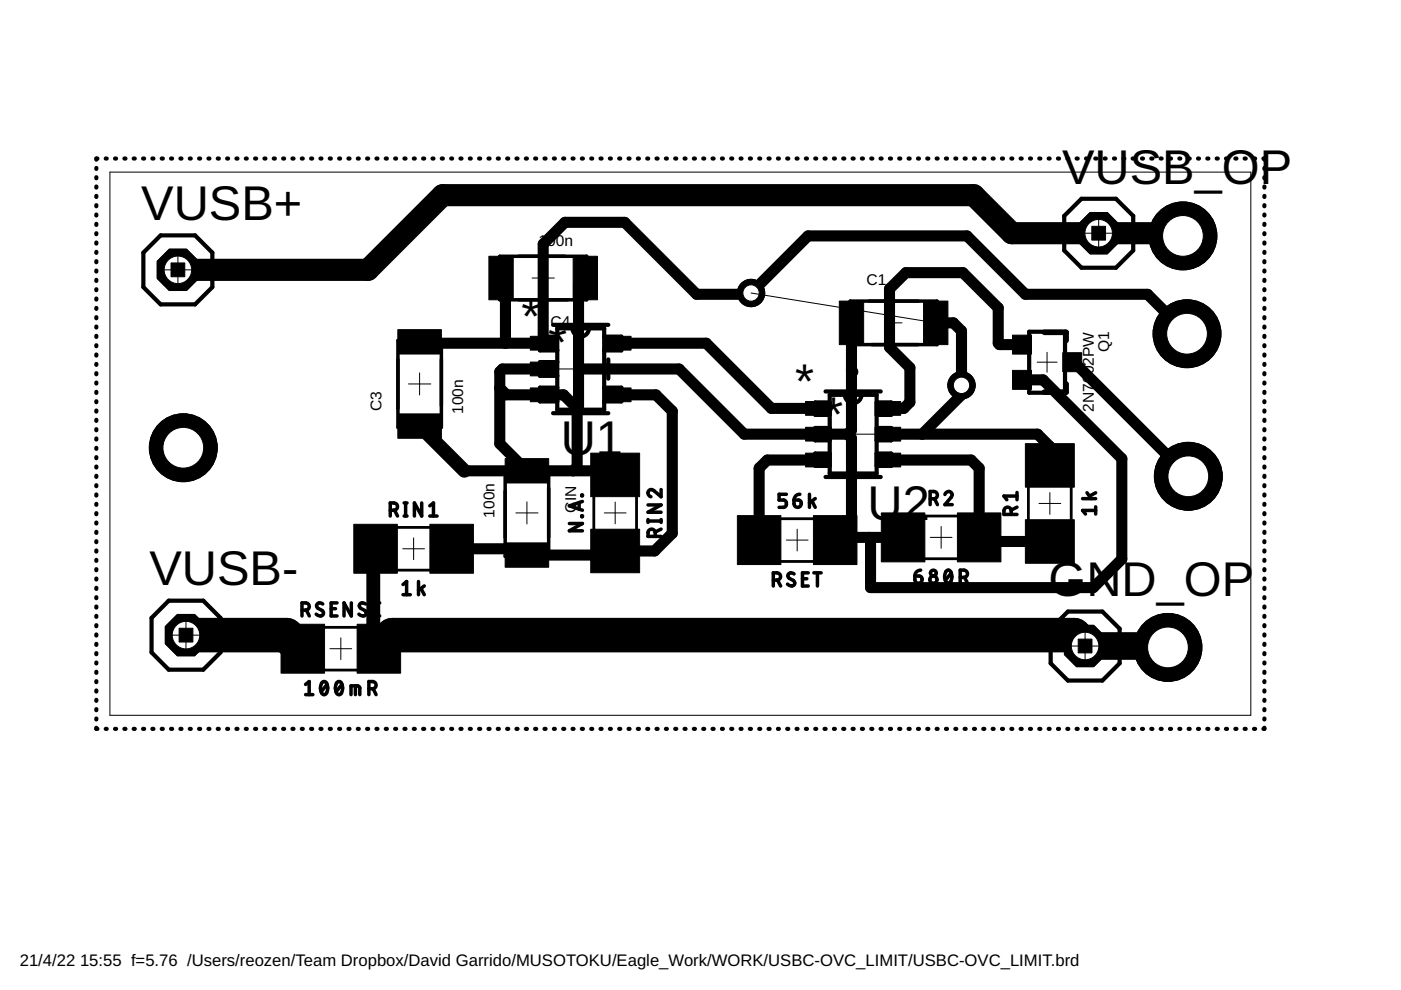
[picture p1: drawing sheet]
<svg xmlns="http://www.w3.org/2000/svg" width="297mm" height="210mm" viewBox="0 0 297 210" stroke-linecap="round" stroke-linejoin="round" font-family="sans-serif">
<circle cx="37.7" cy="57.2" r="4.7" fill="#000" stroke="#000" stroke-width=".21"/>
<circle cx="37.7" cy="57.2" r="2.92" fill="#fff" stroke="#000" stroke-width=".21"/>
<circle cx="39.4" cy="134.7" r="4.7" fill="#000" stroke="#000" stroke-width=".21"/>
<circle cx="39.4" cy="134.7" r="2.92" fill="#fff" stroke="#000" stroke-width=".21"/>
<circle cx="232.9" cy="49.4" r="4.7" fill="#000" stroke="#000" stroke-width=".21"/>
<circle cx="232.9" cy="49.4" r="2.92" fill="#fff" stroke="#000" stroke-width=".21"/>
<circle cx="230.1" cy="137" r="4.7" fill="#000" stroke="#000" stroke-width=".21"/>
<circle cx="230.1" cy="137" r="2.92" fill="#fff" stroke="#000" stroke-width=".21"/>
<circle cx="38.9" cy="94.9" r="7.2" fill="#000" stroke="#000" stroke-width=".21"/>
<circle cx="38.9" cy="94.9" r="4.3" fill="#fff" stroke="#000" stroke-width=".21"/>
<circle cx="251.7" cy="70.8" r="7.2" fill="#000" stroke="#000" stroke-width=".21"/>
<circle cx="251.7" cy="70.8" r="4.3" fill="#fff" stroke="#000" stroke-width=".21"/>
<circle cx="159.2" cy="62.1" r="2.9" fill="#000" stroke="#000" stroke-width=".21"/>
<circle cx="159.2" cy="62.1" r="1.74" fill="#fff" stroke="#000" stroke-width=".21"/>
<circle cx="203.9" cy="81.7" r="2.9" fill="#000" stroke="#000" stroke-width=".21"/>
<circle cx="203.9" cy="81.7" r="1.74" fill="#fff" stroke="#000" stroke-width=".21"/>
<circle cx="251.9" cy="101" r="7.2" fill="#000" stroke="#000" stroke-width=".21"/>
<circle cx="251.9" cy="101" r="4.3" fill="#fff" stroke="#000" stroke-width=".21"/>
<circle cx="247.6" cy="137.3" r="7.2" fill="#000" stroke="#000" stroke-width=".21"/>
<circle cx="247.6" cy="137.3" r="4.3" fill="#fff" stroke="#000" stroke-width=".21"/>
<circle cx="250.8" cy="50" r="7.2" fill="#000" stroke="#000" stroke-width=".21"/>
<circle cx="250.8" cy="50" r="4.3" fill="#fff" stroke="#000" stroke-width=".21"/>
<g fill="#000" stroke="#000" stroke-width=".21">
<path d="M103.7 54.3h5.1v9.3h-5.1zM121.5 54.3h5.2v9.3h-5.2zM84.3 69.9h9.3v5.2h-9.3zM112.4 71.3h5.7v2.9h-5.7zM112.4 76.8h5.7v2.9h-5.7zM128.2 71.3h5.6v2.9h-5.6zM177.9 63.8h5.2v9.3h-5.2zM195.8 63.8h5.2v9.3h-5.2zM214.7 71.1h4v4h-4zM214.7 78.5h4v4h-4zM225.3 74.8h4v4h-4zM84.3 87.8h9.3v5.1h-9.3z"/>
<path d="M107.1 97.2h9.2v5.2h-9.2zM112.4 82.3h5.7v2.9h-5.7zM125.2 96.1h10.4v9.2h-10.4zM128.2 82.3h5.6v2.9h-5.6zM170.8 85.1h5v3h-5zM170.8 90.6h5v2.9h-5zM170.8 96.1h5v2.9h-5zM185.9 96.1h5.1v2.9h-5.1zM185.9 90.6h5.1v2.9h-5.1zM185.9 85.1h5.1v3h-5.1zM217.4 94.1h10.4v9.2h-10.4zM75 111.2h9.2v10.3h-9.2z"/>
<path d="M91.1 111.2h9.3v10.3h-9.3zM107.1 115.1h9.2v5.2h-9.2zM125.2 112.2h10.4v9.2h-10.4zM156.3 109.3h9.3v10.4h-9.3zM172.5 109.3h9.2v10.4h-9.2zM186.9 108.8h9.2v10.3h-9.2zM203 108.8h9.2v10.3h-9.2zM217.4 110.2h10.4v9.2h-10.4zM59.6 132.4h9.2v10.3h-9.2zM75.7 132.4h9.2v10.3h-9.2z"/>
<circle cx="37.7" cy="57.2" r="4.7"/>
</g>
<g fill="none" stroke="#000" stroke-width="2.3">
<path d="M106.2 58.9l1 1v12.9M124.1 58.9l-1.4 1.5v25.9l-.3 .3M115.3 78.2h-8.8l-.5 .6v15.3l5.7 5.7M122.7 78.2h21.3l13.8 13.9h21.9M131 72.8h18.7l13.9 13.8h9.7M180.5 68.5v22.7l-.8 .9M180.5 78.5l.3 .3M198.4 68.5h3.7l1.8 1.7v13.5l-8.4 8.4M216.7 73.1h-4.8l-.3-.3v-7.5l-7.4-7.5h-12.1l-3.5 3.5v12.3l4.3 4.4v7.3l-1.3 1.3h-3.2M227.3 76.8h.5l24.1 24.2M251.9 71l-8.6-8.6h-25.9l-12.4-12.4h-33.7l-12.4 12.4h-11.2l-15.3-15.3h-12.6l-4.6 4.7 .1 21h-26l-.3-.3M106 82.3l1.2 1.2v.2h12.3l2.9 2.9"/>
<path d="M122.4 86.6v12.4l-.9 .8M131 83.7h8.1l3.4 3.5v25.9l-3.7 3.7h-8.4l-.8 .9h-17.9l-1.3-1.3h-14.6M132.4 98.7l-2 2-.8-.9h-31.1M173.3 97.5h-10.6l-1.7 1.8v15.2M179.7 92.1l.8 .8v18.2l-3.4 3.4M188.4 92.1h31.6l2.6 2.6v4M188.4 97.5h17.5l1.7 1.8v14.6l.9 .9h14.1M216.7 80.5h4.4l16.7 16.7v21.4l-6 6h-47.2v-10.4l-.3-.3M177.7 113.9h13.8"/>
</g>
<path d="M39.4 134.7h21.3l2.9 2.8h.6M230.1 137l-2.3-2.3h-144.6l-2.9 2.8" fill="none" stroke="#000" stroke-width="7.3"/>
<path d="M89 90.3l9.5 9.5M79.1 116.4v20l1.2 1.1" fill="none" stroke="#000" stroke-width="2.9"/>
<g fill="none" stroke="#000" stroke-width=".89">
<path d="M20.4 35.6v.2M20.4 37.6v.2M20.4 39.5v.3M20.7 33.6h-.3v.2M22.4 33.6h.2M24.4 33.6h.2M26.4 33.6h.2M28.3 33.6h.3M30.3 33.6h.3M32.3 33.6h.2M34.3 33.6h.2M36.3 33.6h.2"/>
<path d="M38.2 33.6h.3M40.2 33.6h.2M42.2 33.6h.2M44.2 33.6h.2M46.2 33.6h.2M48.2 33.6h.2M50.1 33.6h.3M52.1 33.6h.2M54.1 33.6h.2M56.1 33.6h.2M58 33.6h.3M60 33.6h.2"/>
<path d="M62 33.6h.2M64 33.6h.2M66 33.6h.2M67.9 33.6h.3M69.9 33.6h.2M71.9 33.6h.2M73.9 33.6h.2M75.9 33.6h.2M77.8 33.6h.3M79.8 33.6h.2M81.8 33.6h.2M83.8 33.6h.2"/>
<path d="M85.7 33.6h.3M87.7 33.6h.2M89.7 33.6h.2M91.7 33.6h.2M93.7 33.6h.2M95.7 33.6h.2M97.6 33.6h.3M99.6 33.6h.2M101.6 33.6h.2M103.6 33.6h.2M105.5 33.6h.3M107.5 33.6h.3"/>
<path d="M109.5 33.6h.2M111.5 33.6h.2M113.5 33.6h.2M115.4 33.6h.3M117.4 33.6h.2M119.4 33.6h.2M121.4 33.6h.2M123.4 33.6h.2M125.3 33.6h.3M127.3 33.6h.3M129.3 33.6h.2M131.3 33.6h.2"/>
<path d="M133.3 33.6h.2M135.2 33.6h.3M137.2 33.6h.2M139.2 33.6h.2M141.2 33.6h.2M143.2 33.6h.2M145.1 33.6h.3M147.1 33.6h.2M149.1 33.6h.2M151.1 33.6h.2M153.1 33.6h.2M155 33.6h.3"/>
<path d="M157 33.6h.2M159 33.6h.2M161 33.6h.2M162.9 33.6h.3M164.9 33.6h.2M166.9 33.6h.2M168.9 33.6h.2M170.9 33.6h.2M172.8 33.6h.3M174.8 33.6h.2M176.8 33.6h.2M178.8 33.6h.2"/>
<path d="M180.8 33.6h.2M182.7 33.6h.3M184.7 33.6h.3M186.7 33.6h.2M188.7 33.6h.2M190.6 33.6h.3M192.6 33.6h.3M194.6 33.6h.2M196.6 33.6h.2M198.6 33.6h.2M200.6 33.6h.2M202.5 33.6h.3"/>
<path d="M204.5 33.6h.2M206.5 33.6h.2M208.5 33.6h.2M210.5 33.6h.2M212.4 33.6h.3M214.4 33.6h.2M216.4 33.6h.2M218.4 33.6h.2M220.3 33.6h.3M222.3 33.6h.2M224.3 33.6h.2M226.3 33.6h.2"/>
<path d="M228.3 33.6h.2M230.3 33.6h.2M232.2 33.6h.3M234.2 33.6h.2M236.2 33.6h.2M238.2 33.6h.2M240.1 33.6h.3M242.1 33.6h.2M244.1 33.6h.2M246.1 33.6h.2M248.1 33.6h.2M250 33.6h.3"/>
<path d="M252 33.6h.2M254 33.6h.2M256 33.6h.2M258 33.6h.2M259.9 33.6h.3M261.9 33.6h.2M263.9 33.6h.2M265.9 33.6h.2M267.9 33.6h.2v.2M268.1 35.6v.2M268.1 37.6v.2M268.1 39.5v.3"/>
<path d="M20.4 41.5v.3M20.4 43.5v.2M20.4 45.5v.2M20.4 47.5v.2M20.4 49.4v.3M20.4 51.4v.2M20.4 53.4v.2M20.4 55.4v.2M20.4 57.4v.2M20.4 59.3v.3M268.1 41.5v.3M268.1 43.5v.2"/>
<path d="M268.1 45.5v.2M268.1 47.5v.2M268.1 49.4v.3M268.1 51.4v.2M268.1 53.4v.2M268.1 55.4v.2M268.1 57.4v.2M268.1 59.3v.3M20.4 61.3v.2M20.4 63.3v.2M20.4 65.3v.2M20.4 67.2v.3"/>
<path d="M20.4 69.2v.2M20.4 71.2v.2M20.4 73.2v.2M20.4 75.2v.2M20.4 77.2v.2M20.4 79.1v.3M268.1 61.3v.2M268.1 63.3v.2M268.1 65.3v.2M268.1 67.2v.3M268.1 69.2v.2M268.1 71.2v.2"/>
<path d="M268.1 73.2v.2M268.1 75.2v.2M268.1 77.2v.2M268.1 79.1v.3M20.4 81.1v.2M20.4 83.1v.2M20.4 85.1v.2M20.4 87v.3M20.4 89v.2M20.4 91v.2M20.4 93v.2M20.4 95v.2"/>
<path d="M20.4 96.9v.3M20.4 98.9v.2M268.1 81.1v.2M268.1 83.1v.2M268.1 85.1v.2M268.1 87v.3M268.1 89v.2M268.1 91v.2M268.1 93v.2M268.1 95v.2M268.1 96.9v.3M268.1 98.9v.2"/>
<path d="M20.4 100.9v.2M20.4 102.9v.2M20.4 104.8v.3M20.4 106.8v.2M20.4 108.8v.2M20.4 110.8v.2M20.4 112.8v.2M20.4 114.7v.3M20.4 116.7v.2M20.4 118.7v.2M268.1 100.9v.2M268.1 102.9v.2"/>
<path d="M268.1 104.8v.3M268.1 106.8v.2M268.1 108.8v.2M268.1 110.8v.2M268.1 112.8v.2M268.1 114.7v.3M268.1 116.7v.2M268.1 118.7v.2M20.4 120.7v.2M20.4 122.7v.2M20.4 124.6v.3M20.4 126.6v.2"/>
<path d="M20.4 128.6v.2M20.4 130.6v.2M20.4 132.5v.3M20.4 134.5v.2M20.4 136.5v.2M20.4 138.5v.2M268.1 120.7v.2M268.1 122.7v.2M268.1 124.6v.3M268.1 126.6v.2M268.1 128.6v.2M268.1 130.6v.2"/>
<path d="M268.1 132.5v.3M268.1 134.5v.2M268.1 136.5v.2M268.1 138.5v.2M20.4 140.5v.2M20.4 142.4v.3M20.4 144.4v.2M20.4 146.4v.2M20.4 148.4v.2M20.4 150.3v.3M20.4 152.3v.2M20.4 154.3v.2h.3"/>
<path d="M22.4 154.5h.2M24.4 154.5h.2M26.4 154.5h.2M28.3 154.5h.3M30.3 154.5h.3M32.3 154.5h.2M34.3 154.5h.2M36.3 154.5h.2M38.2 154.5h.3M40.2 154.5h.2M42.2 154.5h.2M44.2 154.5h.2"/>
<path d="M46.2 154.5h.2M48.2 154.5h.2M50.1 154.5h.3M52.1 154.5h.2M54.1 154.5h.2M56.1 154.5h.2M58 154.5h.3M60 154.5h.2M62 154.5h.2M64 154.5h.2M66 154.5h.2M67.9 154.5h.3"/>
<path d="M69.9 154.5h.2M71.9 154.5h.2M73.9 154.5h.2M75.9 154.5h.2M77.8 154.5h.3M79.8 154.5h.2M81.8 154.5h.2M83.8 154.5h.2M85.7 154.5h.3M87.7 154.5h.2M89.7 154.5h.2M91.7 154.5h.2"/>
<path d="M93.7 154.5h.2M95.7 154.5h.2M97.6 154.5h.3M99.6 154.5h.2M101.6 154.5h.2M103.6 154.5h.2M105.5 154.5h.3M107.5 154.5h.3M109.5 154.5h.2M111.5 154.5h.2M113.5 154.5h.2M115.4 154.5h.3"/>
<path d="M117.4 154.5h.2M119.4 154.5h.2M121.4 154.5h.2M123.4 154.5h.2M125.3 154.5h.3M127.3 154.5h.3M129.3 154.5h.2M131.3 154.5h.2M133.3 154.5h.2M135.2 154.5h.3M137.2 154.5h.2M139.2 154.5h.2"/>
<path d="M141.2 154.5h.2M143.2 154.5h.2M145.1 154.5h.3M147.1 154.5h.2M149.1 154.5h.2M151.1 154.5h.2M153.1 154.5h.2M155 154.5h.3M157 154.5h.2M159 154.5h.2M161 154.5h.2M162.9 154.5h.3"/>
<path d="M164.9 154.5h.2M166.9 154.5h.2M168.9 154.5h.2M170.9 154.5h.2M172.8 154.5h.3M174.8 154.5h.2M176.8 154.5h.2M178.8 154.5h.2M180.8 154.5h.2M182.7 154.5h.3M184.7 154.5h.3M186.7 154.5h.2"/>
<path d="M188.7 154.5h.2M190.6 154.5h.3M192.6 154.5h.3M194.6 154.5h.2M196.6 154.5h.2M198.6 154.5h.2M200.6 154.5h.2M202.5 154.5h.3M204.5 154.5h.2M206.5 154.5h.2M208.5 154.5h.2M210.5 154.5h.2"/>
<path d="M212.4 154.5h.3M214.4 154.5h.2M216.4 154.5h.2M218.4 154.5h.2M220.3 154.5h.3M222.3 154.5h.2M224.3 154.5h.2M226.3 154.5h.2M228.3 154.5h.2M230.3 154.5h.2M232.2 154.5h.3M234.2 154.5h.2"/>
<path d="M236.2 154.5h.2M238.2 154.5h.2M240.1 154.5h.3M242.1 154.5h.2M244.1 154.5h.2M246.1 154.5h.2M248.1 154.5h.2M250 154.5h.3M252 154.5h.2M254 154.5h.2M256 154.5h.2M258 154.5h.2"/>
<path d="M259.9 154.5h.3M261.9 154.5h.2M263.9 154.5h.2M265.9 154.5h.2M268.1 154.3v.2h-.2M268.1 140.5v.2M268.1 142.4v.3M268.1 144.4v.2M268.1 146.4v.2M268.1 148.4v.2M268.1 150.3v.3M268.1 152.3v.2"/>
</g>
<path d="M230.1 137h17.3l.2 .3" fill="none" stroke="#000" stroke-width="5.9"/>
<path d="M250.8 50l-.6-.6h-35.7l-8-8h-112.6l-15.9 15.8h-40.3" fill="none" stroke="#000" stroke-width="4.7"/>
<circle cx="37.7" cy="57.2" r="2.92" fill="#fff" stroke="#000" stroke-width=".21"/>
<circle cx="39.4" cy="134.7" r="4.7" fill="#000" stroke="#000" stroke-width=".21"/>
<circle cx="39.4" cy="134.7" r="2.92" fill="#fff" stroke="#000" stroke-width=".21"/>
<circle cx="232.9" cy="49.4" r="4.7" fill="#000" stroke="#000" stroke-width=".21"/>
<circle cx="232.9" cy="49.4" r="2.92" fill="#fff" stroke="#000" stroke-width=".21"/>
<circle cx="230.1" cy="137" r="4.7" fill="#000" stroke="#000" stroke-width=".21"/>
<circle cx="230.1" cy="137" r="2.92" fill="#fff" stroke="#000" stroke-width=".21"/>
<circle cx="38.9" cy="94.9" r="7.2" fill="#000" stroke="#000" stroke-width=".21"/>
<circle cx="38.9" cy="94.9" r="4.3" fill="#fff" stroke="#000" stroke-width=".21"/>
<circle cx="251.7" cy="70.8" r="7.2" fill="#000" stroke="#000" stroke-width=".21"/>
<circle cx="251.7" cy="70.8" r="4.3" fill="#fff" stroke="#000" stroke-width=".21"/>
<circle cx="159.2" cy="62.1" r="2.9" fill="#000" stroke="#000" stroke-width=".21"/>
<circle cx="159.2" cy="62.1" r="1.74" fill="#fff" stroke="#000" stroke-width=".21"/>
<circle cx="203.9" cy="81.7" r="2.9" fill="#000" stroke="#000" stroke-width=".21"/>
<circle cx="203.9" cy="81.7" r="1.74" fill="#fff" stroke="#000" stroke-width=".21"/>
<circle cx="251.9" cy="101" r="7.2" fill="#000" stroke="#000" stroke-width=".21"/>
<circle cx="251.9" cy="101" r="4.3" fill="#fff" stroke="#000" stroke-width=".21"/>
<circle cx="247.6" cy="137.3" r="7.2" fill="#000" stroke="#000" stroke-width=".21"/>
<circle cx="247.6" cy="137.3" r="4.3" fill="#fff" stroke="#000" stroke-width=".21"/>
<circle cx="250.8" cy="50" r="7.2" fill="#000" stroke="#000" stroke-width=".21"/>
<circle cx="250.8" cy="50" r="4.3" fill="#fff" stroke="#000" stroke-width=".21"/>
<g fill="none" stroke="#000" stroke-width=".89">
<path d="M34.1 49.9h7.3l3.6 3.7v7.3l-3.6 3.6h-7.3l-3.7-3.6v-7.3zM225.6 45.8l3.7-3.7h7.3l3.7 3.7v7.3l-3.7 3.7h-7.3l-3.7-3.7zM117.3 68.9h11.7M118.2 69.6h9.9v17.3h-9.9zM118.2 71.4h-3.7v2.9h3.7M118.2 76.8h-3.7v2.9h3.7M121.4 69.6a1.76 1.76 0 0 0 1.7 1.8 1.76 1.76 0 0 0 1.8-1.8M128.1 71.4h3.6v2.9h-3.6M129 76.2v4.1M218.2 70.3h7.6v13h-7.6zM117.3 87.6h11.7M118.2 82.2h-3.7v2.9h3.7"/>
<path d="M128.1 82.2h3.6v2.9h-3.6M175 83h11.7M175.9 83.7h10v16.7h-10zM175.9 85.3h-3.1v2.7h3.1M175.9 90.7h-3.1v2.7h3.1M175.9 96.2h-3.1v2.6h3.1M179.1 83.7a1.76 1.76 0 0 0 1.8 1.8 1.76 1.76 0 0 0 1.7-1.8M185.9 85.3h3v2.7h-3M185.9 90.7h3v2.7h-3M185.9 96.2h3v2.6h-3M175 101.1h11.7M35.8 127.4h7.3l3.7 3.6v7.3l-3.7 3.7h-7.3l-3.7-3.7v-7.3z"/>
<path d="M222.8 133.3l3.6-3.6h7.3l3.7 3.6v7.3l-3.7 3.7h-7.3l-3.6-3.7z"/>
</g>
<g fill="none" stroke="#000" stroke-width=".74">
<path d="M106 54.3h18.4v9.3h-18.4zM84.4 72.2h9.2v18.4h-9.2zM180.3 63.8h18.4v9.3h-18.4zM107.1 99.5h9.2v18.5h-9.2zM82.7 108.2a1.35 1.35 0 0 0 1.4-.3l.2-.5-.2-.4a1.35 1.35 0 0 0-1.4-.4v2.8M83.7 108.2l.6 1.2M85.7 106.6h.6M85.7 109.4h.6M86 106.6v2.8M89.4 106.6v2.8l-1.5-2.8v2.8M91.1 109.4h1.6M91.1 107.3l.8-.7v2.8"/>
<path d="M120.7 111h2.8l-2.8 1.5h2.8M122.8 106.6v1.3M123.3 109.4l.2 .1zM123.3 105l.2 .1zM123.5 106.3l-2.8 1 2.8 .9M137.4 110.2v.6M137.4 110.5h2.8M137.4 107.1h2.8l-2.8 1.5h2.8M138.9 113.7v-.8a.76 .76 0 0 0-.7-.7 .76 .76 0 0 0-.8 .7v.8h2.8M140.2 103.8v1.5l-1.6-1.3a.76 .76 0 0 0-1.2 .2 .76 .76 0 0 0 .6 1.1M140.2 112.2l-1.3 .6M140.2 110.2v.6"/>
<path d="M166.7 104.8h-1.5v1.2h.9a.79 .79 0 0 1 .6 .8 .79 .79 0 0 1-.6 .8h-.9M168.3 106h1a.78 .78 0 0 1 .6 .9 .78 .78 0 0 1-.8 .7 .78 .78 0 0 1-.8-.8zM169.6 104.8l-.8 .3-.3 .4-.2 .5M171.6 104.8v2.8M172.2 106.3l.6 1.3M172.8 105.7l-1.2 .9M197.2 105.7h.8a.77 .77 0 0 0 .8-.7 .77 .77 0 0 0-.8-.8h-.8v2.8M198.1 105.7l.7 1.3M200.3 104.8a.76 .76 0 0 1 1.1-.5 .76 .76 0 0 1 .3 1.2l-1.4 1.5h1.6M214.4 109.1v-.8a.77 .77 0 0 0-.8-.8 .77 .77 0 0 0-.7 .8v.8h2.7M215.6 107.5l-1.2 .6M215.6 105.2h-2.7l.6 .8"/>
<path d="M215.6 104.4v1.6M229.5 105.7h2.8M230.5 104.5l.9 1.2M232.3 108.2h-2.8l.6 .8M232.3 107.5v1.5M232.3 104.5l-1.3 .7M64 129.4h.8a.77 .77 0 0 0 .8-.8 .77 .77 0 0 0-.8-.8h-.8v2.8M65 129.4l.6 1.2M68.4 128.1a.69 .69 0 0 0-1-.2 .69 .69 0 0 0 0 1.1l.9 .4a.67 .67 0 0 1 .1 1 .67 .67 0 0 1-.9 .1l-.5-.3M70.2 129.1h.9M71.5 127.8h-1.3v2.8h1.3M74.5 127.8v2.8l-1.6-2.8v2.8"/>
<path d="M77.5 128.1a.69 .69 0 0 0-1.1-.2 .69 .69 0 0 0 .1 1.1l.8 .4a.67 .67 0 0 1 .2 1 .67 .67 0 0 1-1 .1l-.4-.3M79.3 129.1h.9M80.5 127.8h-1.2v2.8h1.2M85.4 123.9l.8-.6v2.8M85.4 126.1h1.6M88.7 123.3v2.8M89.3 124.8l.7 1.3M90 124.2l-1.3 1M164 123h.7a.77 .77 0 0 0 .8-.8 .77 .77 0 0 0-.8-.7h-.7v2.7M164.9 123l.6 1.2M168.4 121.7a.7 .7 0 0 0-1.1-.1 .7 .7 0 0 0 0 1l.9 .5a.67 .67 0 0 1 .2 1 .67 .67 0 0 1-1 0l-.4-.3M170.1 122.7h1"/>
<path d="M171.4 121.5h-1.3v2.7h1.3M172.6 121.5h1.5M173.3 121.5v2.7M194 122.1h.9a.77 .77 0 0 1 .6 .9 .77 .77 0 0 1-.8 .7 .77 .77 0 0 1-.7-.8zM195.2 120.9l-.5 .1-.5 .3-.2 .8M200.6 121.1a.64 .64 0 0 1 .7-.2 .64 .64 0 0 1 .4 .7 1.57 1.57 0 0 1-.6 2.1 1.3 1.3 0 0 1-.8-1.8zM201.7 121.5l-1.3 1.5M203.6 122.4h.8a.77 .77 0 0 0 .7-.7 .77 .77 0 0 0-.7-.8h-.8v2.8M204.5 122.4l.6 1.3M64.8 145.1l.8-.6v2.8M64.8 147.3h1.5M68.3 144.7a.65 .65 0 0 1 .7-.1 .65 .65 0 0 1 .4 .6 1.61 1.61 0 0 1-.7 2.1 1.31 1.31 0 0 1-.7-1.8z"/>
<path d="M69.3 145.1l-1.2 1.6M71.4 144.7a.65 .65 0 0 1 .8-.1 .65 .65 0 0 1 .3 .6 1.85 1.85 0 0 1-.4 2.1h-.2a1.28 1.28 0 0 1-.8-1.8zM72.5 145.1l-1.2 1.6M74.4 147.3v-1.9h1.4l.3 .2 .2 .3v1.4M75.4 145.4v1.9M78.2 146h.8a.76 .76 0 0 0 .7-.7 .76 .76 0 0 0-.7-.8h-.8v2.8M79.1 146l.6 1.3"/>
<circle cx="197.9" cy="121.5" r=".61"/>
<circle cx="197.9" cy="122.9" r=".78"/>
</g>
<path d="M221.4 70.5h4.6v1.7M226 81.4v1.7h-4.6" fill="none" stroke="#000" stroke-width="1.2"/>
<path d="M82.1 111.8h11.2M125.9 103.2v11.1M135 103.2v11.1M163.5 119h11.1M163.5 110h11.1M194 109.4h11.1M194 118.5h11.1M218 101.2v11.1M227.1 101.2v11.1M66.7 133h11.1M82.1 120.9h11.2M66.7 142.1h11.1" fill="none" stroke="#000" stroke-width=".59"/>
<g fill="#000" stroke="#000" stroke-width=".21">
<path d="M36.3 55.8h2.9v2.9h-2.9zM231.5 48h2.9v2.9h-2.9zM125.5 99h9.8v4.3h-9.8zM217.7 96.9h9.8v4.4h-9.8zM77.9 111.5h4.3v9.7h-4.3zM93.2 111.5h4.3v9.7h-4.3zM125.5 114.2h9.8v4.4h-9.8zM159.2 109.6h4.3v9.8h-4.3zM174.5 109.6h4.3v9.8h-4.3zM189.7 109.1h4.4v9.7h-4.4zM205 109.1h4.3v9.7h-4.3zM217.7 112.2h9.8v4.3h-9.8z"/>
<path d="M38 133.2h2.9v2.9h-2.9zM62.5 132.7h4.3v9.8h-4.3zM77.7 132.7h4.4v9.7h-4.4zM228.6 135.5h2.9v2.9h-2.9z"/>
</g>
<g fill="none" stroke="#000" stroke-width=".21">
<path d="M23.3 36.5h241.9v115.2h-241.9zM34.8 57.2h5.8M37.7 54.3v5.8M112.8 58.9h4.7M115.2 56.6v4.7M230.1 49.4h5.7M232.9 46.6v5.7M89 79.1v4.7M117.3 78.2h11.7M123.1 72.4v11.7M159.2 62.1l39.2 6.4M187.7 68.5h3.5"/>
<path d="M189.5 66.7v3.5M219.9 76.8h4.2M222 74.7v4.2M86.6 81.4h4.7M175 92.1h11.7M180.9 86.2v11.7M79.1 116.4h.5M85.4 116.4h4.6M87.7 114v4.7M109.4 108.8h4.7M111.7 106.4v4.7M128.1 108.8h4.6"/>
<path d="M130.4 106.4v4.7M166.7 114.5h4.6M169 112.2v4.6M197.2 113.9h4.6M199.5 111.6v4.6M220.3 106.7h4.6M222.6 104.4v4.7M36.6 134.7h5.7M39.4 131.8v5.7M70 137.5h4.6M72.3 135.2v4.6M227.2 137h5.7"/>
<path d="M230.1 134.1v5.7"/>
</g>
<g font-size="10.3">
<text x="225.2" y="38.9">VUSB_O</text>
<text x="267.1" y="38.9">P</text>
<text x="30" y="46.7">VUSB+</text>
<text x="110.5" y="70.6">*</text>
<text x="116.2" y="76.2">*</text>
<text x="168.6" y="84.5">*</text>
<text x="174.7" y="91.5">*</text>
<text x="118.9" y="96.5">U</text>
<text x="126.3" y="96.5">1</text>
<text x="184" y="110.3">U</text>
<text x="191.4" y="110.3">2</text>
<text x="31.7" y="124.1">VUSB-</text>
<text x="222.3" y="126.4">GND_OP</text>
</g>
<g font-size="3.5">
<text x="4.2" y="204.7">21/4/22</text>
<text x="17" y="204.7">15:55 f=5.76 /Users/reozen/Team Dropbox/David Garrido/MUSOTOKU/Eagle_Work/WORK/USBC-OVC_LIMIT/USBC-OVC_LIMIT.brd</text>
</g>
<g font-size="3.3">
<text x="114.2" y="52.1">1</text>
<text x="116" y="52.1">00n</text>
<text x="183.7" y="60.4">C1</text>
<text x="116.7" y="69.4">C4</text>
<text x="235.2" y="74.7" transform="rotate(-90 235.2 74.7)">Q1</text>
<text x="80.9" y="87.2" transform="rotate(-90 80.9 87.2)">C3</text>
<text x="98.2" y="87.7" transform="rotate(-90 98.2 87.7)">100n</text>
<text x="231.9" y="87.3" transform="rotate(-90 231.9 87.3)">2N7002PW</text>
<text x="104.9" y="109.8" transform="rotate(-90 104.9 109.8)">100n</text>
<text x="122.1" y="108.7" transform="rotate(-90 122.1 108.7)">CIN</text>
</g>
</svg>
